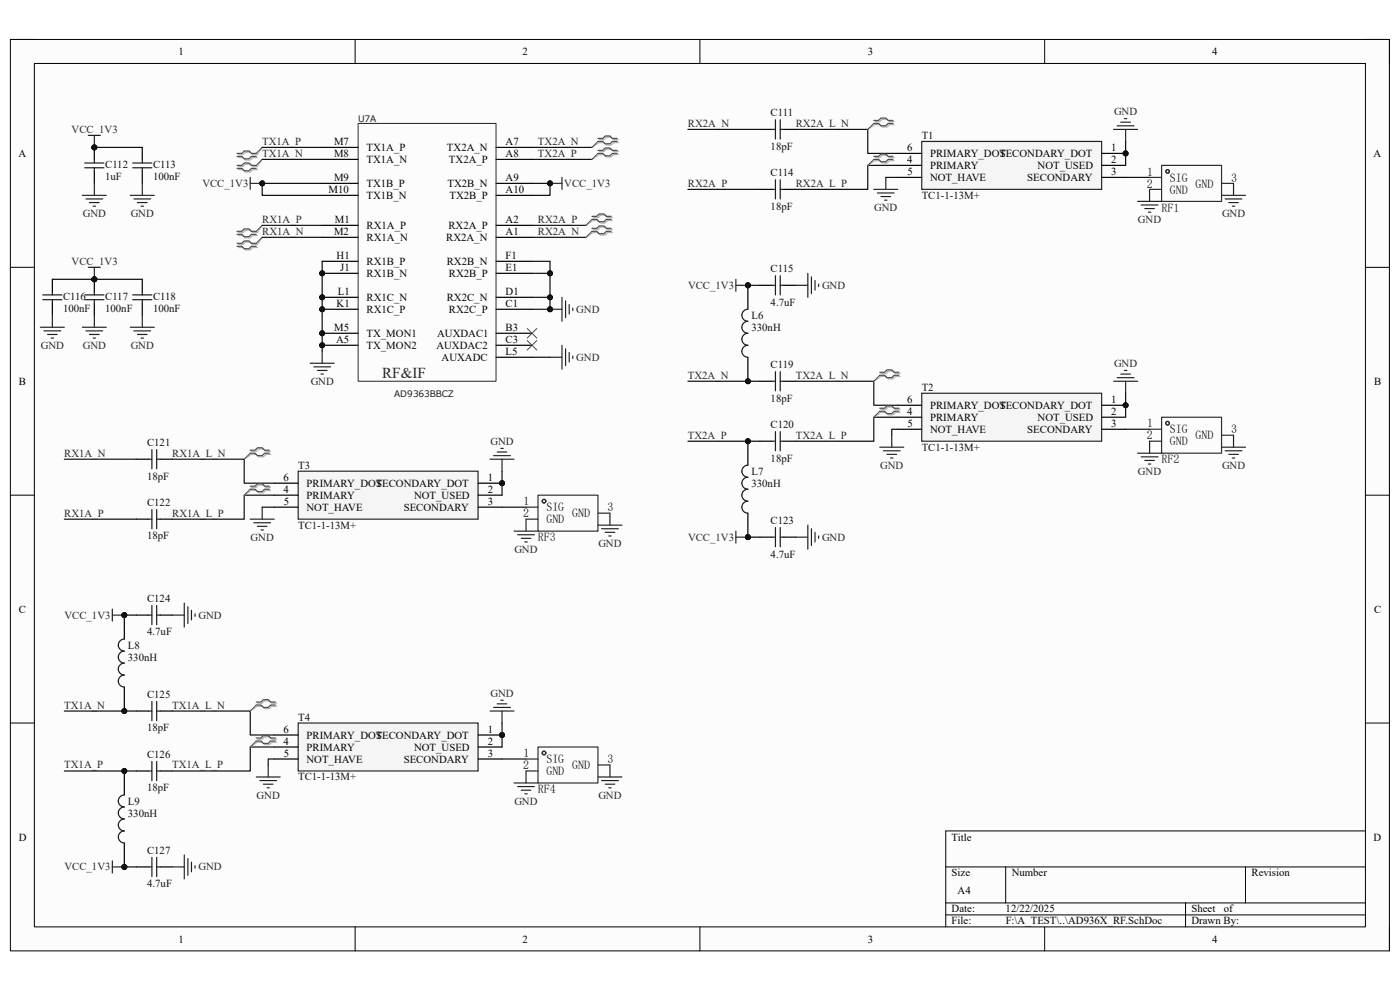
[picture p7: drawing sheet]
<svg xmlns="http://www.w3.org/2000/svg" width="297mm" height="210mm" viewBox="0 0 297 210" stroke-linecap="round" stroke-linejoin="round" font-family="sans-serif">
<path d="M2.2 8.4h292.6v193.3h-292.6z" fill-rule="evenodd" fill="#fcfcfc"/>
<path d="M2.2 8.4h292.6v193.3h-292.6z" fill="none" stroke="#000" stroke-width=".21"/>
<path d="M7.3 13.5h282.4v183.1h-282.4z" fill-rule="evenodd" fill="#fcfcfc"/>
<g fill="none" stroke="#000" stroke-width=".21">
<path d="M2.2 8.4h5.1M7.3 13.5h282.4v183.1h-282.4zM75.3 8.4v5.1M148.5 8.4v5.1M221.6 8.4v5.1M289.7 8.4h5.1v5.1M2.2 56.7h5.1M289.7 56.7h5.1M2.2 105h5.1M289.7 105.1h5.1M2.2 153.4h5.1M289.7 153.4h5.1"/>
<path d="M289.7 176.3h-89.1v20.3M75.3 196.6v5.1M148.5 196.6v5.1M200.6 183.9h89.1M200.6 191.5h89.1M200.6 194.1h89.1M213.4 183.9v7.6M221.6 196.6v5.1M251.5 191.5v5.1M264.2 183.9v7.6M294.8 196.6v5.1"/>
</g>
<circle cx="68.3" cy="70.7" r=".51" fill="#0e0e0e"/>
<circle cx="68.3" cy="70.7" r=".51" fill="none" stroke="#0e0e0e" stroke-width=".21"/>
<circle cx="68.3" cy="63.1" r=".51" fill="#0e0e0e"/>
<circle cx="68.3" cy="63.1" r=".51" fill="none" stroke="#0e0e0e" stroke-width=".21"/>
<circle cx="68.3" cy="65.6" r=".51" fill="#0e0e0e"/>
<circle cx="68.3" cy="65.6" r=".51" fill="none" stroke="#0e0e0e" stroke-width=".21"/>
<circle cx="68.3" cy="58" r=".51" fill="#0e0e0e"/>
<circle cx="68.3" cy="58" r=".51" fill="none" stroke="#0e0e0e" stroke-width=".21"/>
<circle cx="68.3" cy="73.2" r=".51" fill="#0e0e0e"/>
<circle cx="68.3" cy="73.2" r=".51" fill="none" stroke="#0e0e0e" stroke-width=".21"/>
<path d="M68.3 38.9h7.7M68.3 33.8h7.7M68.3 31.3h7.7M68.3 41.4h7.7M68.3 70.7h7.7" fill="none" stroke="#000" stroke-width=".25"/>
<circle cx="68.3" cy="70.7" r=".51" fill="#0e0e0e"/>
<circle cx="68.3" cy="70.7" r=".51" fill="none" stroke="#0e0e0e" stroke-width=".21"/>
<path d="M68.3 50.3h7.7M68.3 47.8h7.7M68.3 63.1h7.7M105.2 75.8h7.7" fill="none" stroke="#000" stroke-width=".25"/>
<circle cx="68.3" cy="63.1" r=".51" fill="#0e0e0e"/>
<circle cx="68.3" cy="63.1" r=".51" fill="none" stroke="#0e0e0e" stroke-width=".21"/>
<path d="M68.3 65.6h7.7" fill="none" stroke="#000" stroke-width=".25"/>
<circle cx="68.3" cy="65.6" r=".51" fill="#0e0e0e"/>
<circle cx="68.3" cy="65.6" r=".51" fill="none" stroke="#0e0e0e" stroke-width=".21"/>
<path d="M68.3 58h7.7" fill="none" stroke="#000" stroke-width=".25"/>
<circle cx="68.3" cy="58" r=".51" fill="#0e0e0e"/>
<circle cx="68.3" cy="58" r=".51" fill="none" stroke="#0e0e0e" stroke-width=".21"/>
<path d="M105.2 38.9h7.7M105.2 33.8h7.7M105.2 31.3h7.7M68.3 55.4h7.7M105.2 55.4h7.7M105.2 58h7.7M105.2 41.4h7.7M68.3 73.2h7.7M105.2 63.1h7.7M105.2 73.2h7.7M105.2 65.6h7.7M105.2 70.7h7.7" fill="none" stroke="#000" stroke-width=".25"/>
<circle cx="68.3" cy="73.2" r=".51" fill="#0e0e0e"/>
<circle cx="68.3" cy="73.2" r=".51" fill="none" stroke="#0e0e0e" stroke-width=".21"/>
<path d="M105.2 47.8h7.7M105.2 50.4h7.7" fill="none" stroke="#000" stroke-width=".25"/>
<path d="M76 26.2h29.2v54.7h-29.2z" fill="none" stroke="#292929" stroke-width=".21"/>
<path d="M111.8 72.2l2.1 2.1M111.8 69.7l2.1 2M113.9 72.2l-2.1 2.1M113.9 69.7l-2.1 2" fill="none" stroke="#4c4c4c" stroke-width=".21"/>
<path d="M65.8 77.1h5.1M66.6 77.8h3.5M67.3 78.6h2.1M68.1 79.3h.5M68.3 74.5v2.6M116.7 65.6h2.5M119.2 63.1v5.1M120 63.8v3.6M120.8 64.6v2M121.5 65.4v.5" fill="none" stroke="#262626" stroke-width=".25"/>
<circle cx="116.7" cy="65.6" r=".51" fill="#0e0e0e"/>
<circle cx="116.7" cy="65.6" r=".51" fill="none" stroke="#0e0e0e" stroke-width=".21"/>
<path d="M30.2 31.3v2.5M30.2 36.4v2.5" fill="none" stroke="#000" stroke-width=".25"/>
<path d="M28.2 34.6h4M28.2 35.6h4M30.2 33.8v.8M30.2 35.6v.8" fill="none" stroke="#1c1c1c" stroke-width=".25"/>
<path d="M30.2 38.9v2.5M27.6 41.4h5.1M28.4 42.2h3.6M29.2 43h2M29.9 43.7h.5" fill="none" stroke="#262626" stroke-width=".25"/>
<circle cx="20" cy="31.3" r=".51" fill="#0e0e0e"/>
<circle cx="20" cy="31.3" r=".51" fill="none" stroke="#0e0e0e" stroke-width=".21"/>
<path d="M20 31.3v2.5M20 36.4v2.5" fill="none" stroke="#000" stroke-width=".25"/>
<circle cx="20" cy="31.3" r=".51" fill="#0e0e0e"/>
<circle cx="20" cy="31.3" r=".51" fill="none" stroke="#0e0e0e" stroke-width=".21"/>
<g fill="none" stroke="#1c1c1c" stroke-width=".25">
<path d="M18 34.6h4M18 35.6h4M20 33.8v.8M20 35.6v.8M31.5 97.4h.7M32.2 95.4v4M33.2 95.4v4M33.2 97.4h.8M31.5 130.5h.7M32.2 128.4v4.1M33.2 128.4v4.1M33.2 130.5h.8"/>
<path d="M31.5 150.8h.7M32.2 148.8v4.1M33.2 148.8v4.1M33.2 150.8h.8"/>
</g>
<g fill="none" stroke="#262626" stroke-width=".25">
<path d="M20 38.9v2.5M17.5 41.4h5.1M18.2 42.2h3.6M19 43h2M19.8 43.7h.5M104 97.4h5.1M104.7 96.7h3.6M105.5 95.9h2M106.3 95.1h.5M106.5 97.4v2.6M104 150.8h5.1M104.7 150.1h3.6"/>
<path d="M105.5 149.3h2M106.3 148.5h.5M106.5 150.8v2.6"/>
</g>
<path d="M50.5 33.4h1.1l.5 .5h1l.5-.5h1M50.5 32.8h1.1l.5-.5h1l.5 .5h1M50.5 36h1.1l.5 .5h1l.5-.5h1M50.5 35.3h1.1l.5-.5h1l.5 .5h1M50.5 50h1.1l.5 .5h1l.5-.5h1M50.5 49.3h1.1l.5-.5h1l.5 .5h1M50.5 52.5h1.1l.5 .5h1l.5-.5h1M50.5 51.9h1.1l.5-.5h1l.5 .5h1" fill="none" stroke="#aeaeae" stroke-width=".25"/>
<path d="M55.6 31.3l-1 1.5M55.6 33.8l-1 1.5M55.6 47.8l-1 1.5M55.6 50.3l-1 1.6" fill="none" stroke="#aeaeae" stroke-width=".21"/>
<path d="M50.3 33.2h1l.5 .5h1l.5-.5h1.1M50.3 32.5h1l.5-.5h1l.5 .5h1.1M50.3 35.7h1l.5 .5h1l.5-.5h1.1M50.3 35.1h1l.5-.5h1l.5 .5h1.1M50.3 49.7h1l.5 .5h1l.5-.5h1.1M50.3 49.1h1l.5-.5h1l.5 .5h1.1M50.3 52.3h1l.5 .5h1l.5-.5h1.1M50.3 51.6h1l.5-.5h1l.5 .5h1.1" fill="none" stroke="#4c4c4c" stroke-width=".25"/>
<path d="M55.6 31.3l-1.2 1.2M55.6 33.8l-1.2 1.3M55.6 47.8l-1.2 1.3M55.6 50.3l-1.2 1.3" fill="none" stroke="#4c4c4c" stroke-width=".21"/>
<path d="M28.9 97.4h2.6M34 97.4h2.5M28.9 130.5h2.6M34 130.5h2.5M28.9 150.8h2.6M34 150.8h2.5" fill="none" stroke="#000" stroke-width=".25"/>
<circle cx="26.4" cy="150.8" r=".51" fill="#0e0e0e"/>
<circle cx="26.4" cy="150.8" r=".51" fill="none" stroke="#0e0e0e" stroke-width=".21"/>
<circle cx="26.4" cy="130.5" r=".51" fill="#0e0e0e"/>
<circle cx="26.4" cy="130.5" r=".51" fill="none" stroke="#0e0e0e" stroke-width=".21"/>
<path d="M26.4 145.7v5.1" fill="none" stroke="#000" stroke-width=".25"/>
<circle cx="26.4" cy="150.8" r=".51" fill="#0e0e0e"/>
<circle cx="26.4" cy="150.8" r=".51" fill="none" stroke="#0e0e0e" stroke-width=".21"/>
<path d="M26.4 130.5v5.1" fill="none" stroke="#000" stroke-width=".25"/>
<circle cx="26.4" cy="130.5" r=".51" fill="#0e0e0e"/>
<circle cx="26.4" cy="130.5" r=".51" fill="none" stroke="#0e0e0e" stroke-width=".21"/>
<path d="M26.4 135.6a1.27 1.27 0 0 0-1.3 1.2 1.27 1.27 0 0 0 1.3 1.3 1.27 1.27 0 0 0-1.3 1.3 1.27 1.27 0 0 0 1.3 1.3 1.27 1.27 0 0 0-1.3 1.2 1.27 1.27 0 0 0 1.3 1.3 1.27 1.27 0 0 0-1.3 1.3 1.27 1.27 0 0 0 1.3 1.2" fill="none" stroke="#1c1c1c" stroke-width=".25"/>
<path d="M36.5 130.5h2.6M39.1 127.9v5.1M39.9 128.7v3.6M40.6 129.5v2M41.4 130.2v.5" fill="none" stroke="#262626" stroke-width=".25"/>
<circle cx="20" cy="59.3" r=".51" fill="#0e0e0e"/>
<circle cx="20" cy="59.3" r=".51" fill="none" stroke="#0e0e0e" stroke-width=".21"/>
<path d="M20 59.3v2.5M20 64.3v2.6" fill="none" stroke="#000" stroke-width=".25"/>
<circle cx="20" cy="59.3" r=".51" fill="#0e0e0e"/>
<circle cx="20" cy="59.3" r=".51" fill="none" stroke="#0e0e0e" stroke-width=".21"/>
<path d="M18 62.6h4M18 63.6h4M20 61.8v.8M20 63.6v.7M28.2 62.6h4M28.2 63.6h4M30.2 61.8v.8M30.2 63.6v.7" fill="none" stroke="#1c1c1c" stroke-width=".25"/>
<g fill="none" stroke="#262626" stroke-width=".25">
<path d="M17.5 69.4h5.1M18.2 70.2h3.6M19 71h2M19.8 71.7h.5M20 66.9v2.5M27.6 69.4h5.1M28.4 70.2h3.6M29.2 71h2M29.9 71.7h.5M30.2 66.9v2.5M116.7 75.8h2.5M119.2 73.2v5.1"/>
<path d="M120 74v3.6M120.8 74.8v2M121.5 75.5v.5"/>
</g>
<path d="M30.2 59.3v2.5M30.2 64.3v2.6" fill="none" stroke="#000" stroke-width=".25"/>
<circle cx="106.5" cy="102.5" r=".51" fill="#0e0e0e"/>
<circle cx="106.5" cy="102.5" r=".51" fill="none" stroke="#0e0e0e" stroke-width=".21"/>
<path d="M63.3 100h38.1v10.1h-38.1z" fill-rule="evenodd" fill="#f5f5f5"/>
<path d="M63.3 100h38.1v10.1h-38.1z" fill="none" stroke="#262626" stroke-width=".25"/>
<path d="M101.4 102.5h5.1" fill="none" stroke="#000" stroke-width=".25"/>
<circle cx="106.5" cy="102.5" r=".51" fill="#0e0e0e"/>
<circle cx="106.5" cy="102.5" r=".51" fill="none" stroke="#0e0e0e" stroke-width=".21"/>
<path d="M58.2 105h5.1M58.2 107.6h5.1M58.2 102.5h5.1M101.4 105h5.1M101.4 107.6h5.1" fill="none" stroke="#000" stroke-width=".25"/>
<circle cx="106.5" cy="155.9" r=".51" fill="#0e0e0e"/>
<circle cx="106.5" cy="155.9" r=".51" fill="none" stroke="#0e0e0e" stroke-width=".21"/>
<path d="M63.3 153.4h38.1v10.2h-38.1z" fill-rule="evenodd" fill="#f5f5f5"/>
<path d="M63.3 153.4h38.1v10.2h-38.1z" fill="none" stroke="#262626" stroke-width=".25"/>
<path d="M101.4 155.9h5.1" fill="none" stroke="#000" stroke-width=".25"/>
<circle cx="106.5" cy="155.9" r=".51" fill="#0e0e0e"/>
<circle cx="106.5" cy="155.9" r=".51" fill="none" stroke="#0e0e0e" stroke-width=".21"/>
<path d="M11.1 59.3v2.5M11.1 64.3v2.6M28.9 110.1h2.6M34 110.1h2.5M58.2 158.5h5.1M58.2 155.9h5.1M101.4 158.5h5.1M28.9 163.6h2.6M34 163.6h2.5M58.2 161h5.1M101.4 161h5.1" fill="none" stroke="#000" stroke-width=".25"/>
<path d="M9.1 62.6h4M9.1 63.6h4M11.1 61.8v.8M11.1 63.6v.7M31.5 110.1h.7M32.2 108.1v4.1M33.2 108.1v4.1M33.2 110.1h.8M31.5 163.6h.7M32.2 161.5v4.1M33.2 161.5v4.1M33.2 163.6h.8" fill="none" stroke="#1c1c1c" stroke-width=".25"/>
<path d="M8.6 69.4h5M9.3 70.2h3.6M10.1 71h2M10.9 71.7h.5M11.1 66.9v2.5" fill="none" stroke="#262626" stroke-width=".25"/>
<circle cx="26.4" cy="183.9" r=".51" fill="#0e0e0e"/>
<circle cx="26.4" cy="183.9" r=".51" fill="none" stroke="#0e0e0e" stroke-width=".21"/>
<circle cx="26.4" cy="163.6" r=".51" fill="#0e0e0e"/>
<circle cx="26.4" cy="163.6" r=".51" fill="none" stroke="#0e0e0e" stroke-width=".21"/>
<path d="M26.4 178.8v5.1" fill="none" stroke="#000" stroke-width=".25"/>
<circle cx="26.4" cy="183.9" r=".51" fill="#0e0e0e"/>
<circle cx="26.4" cy="183.9" r=".51" fill="none" stroke="#0e0e0e" stroke-width=".21"/>
<path d="M26.4 163.6v5" fill="none" stroke="#000" stroke-width=".25"/>
<circle cx="26.4" cy="163.6" r=".51" fill="#0e0e0e"/>
<circle cx="26.4" cy="163.6" r=".51" fill="none" stroke="#0e0e0e" stroke-width=".21"/>
<path d="M26.4 168.6a1.27 1.27 0 0 0-1.3 1.3 1.27 1.27 0 0 0 1.3 1.3 1.27 1.27 0 0 0-1.3 1.3 1.27 1.27 0 0 0 1.3 1.2 1.27 1.27 0 0 0-1.3 1.3 1.27 1.27 0 0 0 1.3 1.3 1.28 1.28 0 0 0-1.3 1.3 1.28 1.28 0 0 0 1.3 1.2M31.5 183.9h.7M32.2 181.9v4M33.2 181.9v4M33.2 183.9h.8" fill="none" stroke="#1c1c1c" stroke-width=".25"/>
<path d="M28.9 183.9h2.6M34 183.9h2.6" fill="none" stroke="#000" stroke-width=".25"/>
<g fill="none" stroke="#262626" stroke-width=".25">
<path d="M53.1 110.1h5.1M53.8 110.9h3.6M54.6 111.7h2M55.4 112.4h.5M55.6 107.6v2.5M54.4 164.8h5M55.1 165.6h3.6M55.9 166.4h2M56.6 167.1h.6M56.9 162.3v2.5M36.6 183.9h2.5M39.1 181.4v5.1"/>
<path d="M39.9 182.1v3.6M40.6 182.9v2M41.4 183.7v.5"/>
</g>
<path d="M55.6 31.3h12.7M55.6 33.8h12.7M55.6 47.8h12.7M55.6 50.3h12.7M68.3 55.4v19.1" fill="none" stroke="#0e0e0e" stroke-width=".25"/>
<circle cx="68.3" cy="58" r=".51" fill="#0e0e0e"/>
<circle cx="68.3" cy="58" r=".51" fill="none" stroke="#0e0e0e" stroke-width=".21"/>
<circle cx="68.3" cy="63.1" r=".51" fill="#0e0e0e"/>
<circle cx="68.3" cy="63.1" r=".51" fill="none" stroke="#0e0e0e" stroke-width=".21"/>
<circle cx="68.3" cy="65.6" r=".51" fill="#0e0e0e"/>
<circle cx="68.3" cy="65.6" r=".51" fill="none" stroke="#0e0e0e" stroke-width=".21"/>
<circle cx="68.3" cy="70.7" r=".51" fill="#0e0e0e"/>
<circle cx="68.3" cy="70.7" r=".51" fill="none" stroke="#0e0e0e" stroke-width=".21"/>
<circle cx="68.3" cy="73.2" r=".51" fill="#0e0e0e"/>
<circle cx="68.3" cy="73.2" r=".51" fill="none" stroke="#0e0e0e" stroke-width=".21"/>
<path d="M55.6 38.9v2.5h12.7" fill="none" stroke="#0e0e0e" stroke-width=".25"/>
<circle cx="55.6" cy="38.9" r=".51" fill="#0e0e0e"/>
<circle cx="55.6" cy="38.9" r=".51" fill="none" stroke="#0e0e0e" stroke-width=".21"/>
<path d="M55.6 38.9h12.7" fill="none" stroke="#0e0e0e" stroke-width=".25"/>
<circle cx="55.6" cy="38.9" r=".51" fill="#0e0e0e"/>
<circle cx="55.6" cy="38.9" r=".51" fill="none" stroke="#0e0e0e" stroke-width=".21"/>
<path d="M106.5 100v5M106.5 107.6h5.1" fill="none" stroke="#0e0e0e" stroke-width=".25"/>
<circle cx="106.5" cy="102.5" r=".51" fill="#0e0e0e"/>
<circle cx="106.5" cy="102.5" r=".51" fill="none" stroke="#0e0e0e" stroke-width=".21"/>
<path d="M13.7 97.4h15.2M36.5 97.4h15.3v5.1h6.4M106.5 153.4v5.1" fill="none" stroke="#0e0e0e" stroke-width=".25"/>
<circle cx="106.5" cy="155.9" r=".51" fill="#0e0e0e"/>
<circle cx="106.5" cy="155.9" r=".51" fill="none" stroke="#0e0e0e" stroke-width=".21"/>
<path d="M13.7 150.8h15.2M36.5 150.8h16.6v5.1h5.1" fill="none" stroke="#0e0e0e" stroke-width=".25"/>
<circle cx="26.4" cy="150.8" r=".51" fill="#0e0e0e"/>
<circle cx="26.4" cy="150.8" r=".51" fill="none" stroke="#0e0e0e" stroke-width=".21"/>
<path d="M26.4 130.5h2.5" fill="none" stroke="#0e0e0e" stroke-width=".25"/>
<circle cx="26.4" cy="130.5" r=".51" fill="#0e0e0e"/>
<circle cx="26.4" cy="130.5" r=".51" fill="none" stroke="#0e0e0e" stroke-width=".21"/>
<path d="M20 59.3h10.2" fill="none" stroke="#0e0e0e" stroke-width=".25"/>
<circle cx="20" cy="59.3" r=".51" fill="#0e0e0e"/>
<circle cx="20" cy="59.3" r=".51" fill="none" stroke="#0e0e0e" stroke-width=".21"/>
<path d="M20 31.3h10.2" fill="none" stroke="#0e0e0e" stroke-width=".25"/>
<circle cx="20" cy="31.3" r=".51" fill="#0e0e0e"/>
<circle cx="20" cy="31.3" r=".51" fill="none" stroke="#0e0e0e" stroke-width=".21"/>
<path d="M112.9 38.9h3.8" fill="none" stroke="#0e0e0e" stroke-width=".25"/>
<circle cx="116.7" cy="38.9" r=".51" fill="#0e0e0e"/>
<circle cx="116.7" cy="38.9" r=".51" fill="none" stroke="#0e0e0e" stroke-width=".21"/>
<path d="M112.9 65.6h3.8" fill="none" stroke="#0e0e0e" stroke-width=".25"/>
<circle cx="116.7" cy="65.6" r=".51" fill="#0e0e0e"/>
<circle cx="116.7" cy="65.6" r=".51" fill="none" stroke="#0e0e0e" stroke-width=".21"/>
<path d="M112.9 55.4h3.8M112.9 58h3.8M112.9 75.8h3.8" fill="none" stroke="#0e0e0e" stroke-width=".25"/>
<circle cx="116.7" cy="58" r=".51" fill="#0e0e0e"/>
<circle cx="116.7" cy="58" r=".51" fill="none" stroke="#0e0e0e" stroke-width=".21"/>
<path d="M112.9 63.1h3.8" fill="none" stroke="#0e0e0e" stroke-width=".25"/>
<circle cx="116.7" cy="63.1" r=".51" fill="#0e0e0e"/>
<circle cx="116.7" cy="63.1" r=".51" fill="none" stroke="#0e0e0e" stroke-width=".21"/>
<path d="M116.7 58v7.6" fill="none" stroke="#0e0e0e" stroke-width=".25"/>
<circle cx="116.7" cy="65.6" r=".51" fill="#0e0e0e"/>
<circle cx="116.7" cy="65.6" r=".51" fill="none" stroke="#0e0e0e" stroke-width=".21"/>
<circle cx="116.7" cy="63.1" r=".51" fill="#0e0e0e"/>
<circle cx="116.7" cy="63.1" r=".51" fill="none" stroke="#0e0e0e" stroke-width=".21"/>
<circle cx="116.7" cy="58" r=".51" fill="#0e0e0e"/>
<circle cx="116.7" cy="58" r=".51" fill="none" stroke="#0e0e0e" stroke-width=".21"/>
<path d="M11.1 59.3h8.9M106.5 161h5.1" fill="none" stroke="#0e0e0e" stroke-width=".25"/>
<circle cx="20" cy="59.3" r=".51" fill="#0e0e0e"/>
<circle cx="20" cy="59.3" r=".51" fill="none" stroke="#0e0e0e" stroke-width=".21"/>
<path d="M13.7 110.1h15.2M58.2 105h-6.4v5.1h-15.3M58.2 158.5h-5.1v5.1h-16.6M13.7 163.6h15.2" fill="none" stroke="#0e0e0e" stroke-width=".25"/>
<circle cx="26.4" cy="163.6" r=".51" fill="#0e0e0e"/>
<circle cx="26.4" cy="163.6" r=".51" fill="none" stroke="#0e0e0e" stroke-width=".21"/>
<path d="M26.4 183.9h2.5" fill="none" stroke="#0e0e0e" stroke-width=".25"/>
<circle cx="26.4" cy="183.9" r=".51" fill="#0e0e0e"/>
<circle cx="26.4" cy="183.9" r=".51" fill="none" stroke="#0e0e0e" stroke-width=".21"/>
<path d="M55.6 107.6h2.6M58.2 161h-1.3v1.3" fill="none" stroke="#0e0e0e" stroke-width=".25"/>
<path d="M53.3 95.8h1.1l.5-.6h1l.5 .6h1M53.3 96.4h1.1l.5 .5h1l.5-.5h1M53.3 103.4h1.1l.5-.5h1l.5 .5h1M53.3 104h1.1l.5 .5h1l.5-.5h1M54.6 149.2h1l.5-.5h1.1l.5 .5h1M54.6 149.8h1l.5 .5h1.1l.5-.5h1M54.6 156.8h1l.5-.5h1.1l.5 .5h1M54.6 157.5h1l.5 .5h1.1l.5-.5h1" fill="none" stroke="#aeaeae" stroke-width=".25"/>
<path d="M53.3 96.4l-1.5 1M53.3 104l-1.5 1M54.6 149.8l-1.5 1M54.6 157.5l-1.5 1" fill="none" stroke="#aeaeae" stroke-width=".21"/>
<path d="M53.1 95.5h1l.5-.5h1l.5 .5h1.1M53.1 96.1h1l.5 .6h1l.5-.6h1.1M53.1 103.1h1l.5-.5h1l.5 .5h1.1M53.1 103.8h1l.5 .5h1l.5-.5h1.1M54.4 148.9h1l.5-.5h1l.5 .5h1M54.4 149.6h1l.5 .5h1l.5-.5h1M54.4 156.6h1l.5-.5h1l.5 .5h1M54.4 157.2h1l.5 .5h1l.5-.5h1" fill="none" stroke="#4c4c4c" stroke-width=".25"/>
<path d="M53.1 96.1l-1.3 1.3M53.1 103.8l-1.3 1.2M54.4 149.6l-1.3 1.2M54.4 157.2l-1.3 1.3" fill="none" stroke="#4c4c4c" stroke-width=".21"/>
<path d="M236.3 27.5h5M237 26.7h3.6M237.8 25.9h2M238.5 25.2h.6M238.8 27.5v2.5M237.8 79.4h2M238.5 78.6h.6M236.3 80.9h5M237 80.1h3.6M238.8 80.9v2.5" fill="none" stroke="#262626" stroke-width=".25"/>
<path d="M161.2 27.5h2.5M166.3 27.5h2.5M161.2 60.5h2.5M166.3 60.5h2.5M161.2 80.9h2.5M166.3 80.9h2.5" fill="none" stroke="#000" stroke-width=".25"/>
<path d="M163.7 27.5h.8M164.5 25.4v4.1M165.5 25.4v4.1M165.5 27.5h.8M164.5 58.5v4.1M165.5 58.5v4.1M163.7 60.5h.8M164.5 78.8v4.1M165.5 78.8v4.1M165.5 60.5h.8M163.7 80.9h.8M165.5 80.9h.8" fill="none" stroke="#1c1c1c" stroke-width=".25"/>
<circle cx="158.7" cy="80.9" r=".51" fill="#0e0e0e"/>
<circle cx="158.7" cy="80.9" r=".51" fill="none" stroke="#0e0e0e" stroke-width=".21"/>
<circle cx="158.7" cy="60.5" r=".51" fill="#0e0e0e"/>
<circle cx="158.7" cy="60.5" r=".51" fill="none" stroke="#0e0e0e" stroke-width=".21"/>
<path d="M158.7 75.8v5.1" fill="none" stroke="#000" stroke-width=".25"/>
<circle cx="158.7" cy="80.9" r=".51" fill="#0e0e0e"/>
<circle cx="158.7" cy="80.9" r=".51" fill="none" stroke="#0e0e0e" stroke-width=".21"/>
<path d="M158.7 60.5v5.1" fill="none" stroke="#000" stroke-width=".25"/>
<circle cx="158.7" cy="60.5" r=".51" fill="#0e0e0e"/>
<circle cx="158.7" cy="60.5" r=".51" fill="none" stroke="#0e0e0e" stroke-width=".21"/>
<path d="M158.7 65.6a1.27 1.27 0 0 0-1.3 1.3 1.27 1.27 0 0 0 1.3 1.3 1.27 1.27 0 0 0-1.3 1.2 1.27 1.27 0 0 0 1.3 1.3 1.27 1.27 0 0 0-1.3 1.3 1.27 1.27 0 0 0 1.3 1.2 1.27 1.27 0 0 0-1.3 1.3 1.27 1.27 0 0 0 1.3 1.3" fill="none" stroke="#1c1c1c" stroke-width=".25"/>
<path d="M171.4 58v5.1M172.1 58.7v3.6M172.9 59.5v2M168.8 60.5h2.6M173.7 60.3v.5" fill="none" stroke="#262626" stroke-width=".25"/>
<circle cx="238.8" cy="32.5" r=".51" fill="#0e0e0e"/>
<circle cx="238.8" cy="32.5" r=".51" fill="none" stroke="#0e0e0e" stroke-width=".21"/>
<path d="M195.5 30h38.2v10.2h-38.2z" fill-rule="evenodd" fill="#f5f5f5"/>
<path d="M195.5 30h38.2v10.2h-38.2z" fill="none" stroke="#262626" stroke-width=".25"/>
<path d="M233.7 32.5h5.1" fill="none" stroke="#000" stroke-width=".25"/>
<circle cx="238.8" cy="32.5" r=".51" fill="#0e0e0e"/>
<circle cx="238.8" cy="32.5" r=".51" fill="none" stroke="#0e0e0e" stroke-width=".21"/>
<path d="M190.5 35.1h5M190.5 37.6h5M190.5 32.5h5M233.7 35.1h5.1M233.7 37.6h5.1" fill="none" stroke="#000" stroke-width=".25"/>
<circle cx="238.8" cy="86" r=".51" fill="#0e0e0e"/>
<circle cx="238.8" cy="86" r=".51" fill="none" stroke="#0e0e0e" stroke-width=".21"/>
<path d="M195.5 83.4h38.2v10.2h-38.2z" fill-rule="evenodd" fill="#f5f5f5"/>
<path d="M195.5 83.4h38.2v10.2h-38.2z" fill="none" stroke="#262626" stroke-width=".25"/>
<path d="M233.7 86h5.1" fill="none" stroke="#000" stroke-width=".25"/>
<circle cx="238.8" cy="86" r=".51" fill="#0e0e0e"/>
<circle cx="238.8" cy="86" r=".51" fill="none" stroke="#0e0e0e" stroke-width=".21"/>
<path d="M161.2 40.2h2.5M166.3 40.2h2.5M161.2 93.6h2.5M166.3 93.6h2.5M190.5 88.5h5M190.5 91.1h5M190.5 86h5M233.7 88.5h5.1M233.7 91.1h5.1" fill="none" stroke="#000" stroke-width=".25"/>
<path d="M164.5 38.1v4.1M165.5 38.1v4.1M163.7 40.2h.8M165.5 40.2h.8M163.7 93.6h.8M164.5 91.6v4M165.5 91.6v4M165.5 93.6h.8" fill="none" stroke="#1c1c1c" stroke-width=".25"/>
<circle cx="158.7" cy="114" r=".51" fill="#0e0e0e"/>
<circle cx="158.7" cy="114" r=".51" fill="none" stroke="#0e0e0e" stroke-width=".21"/>
<circle cx="158.7" cy="93.6" r=".51" fill="#0e0e0e"/>
<circle cx="158.7" cy="93.6" r=".51" fill="none" stroke="#0e0e0e" stroke-width=".21"/>
<path d="M158.7 108.9v5.1" fill="none" stroke="#000" stroke-width=".25"/>
<circle cx="158.7" cy="114" r=".51" fill="#0e0e0e"/>
<circle cx="158.7" cy="114" r=".51" fill="none" stroke="#0e0e0e" stroke-width=".21"/>
<path d="M158.7 93.6v5.1" fill="none" stroke="#000" stroke-width=".25"/>
<circle cx="158.7" cy="93.6" r=".51" fill="#0e0e0e"/>
<circle cx="158.7" cy="93.6" r=".51" fill="none" stroke="#0e0e0e" stroke-width=".21"/>
<path d="M158.7 98.7a1.27 1.27 0 0 0-1.3 1.3 1.27 1.27 0 0 0 1.3 1.2 1.27 1.27 0 0 0-1.3 1.3 1.27 1.27 0 0 0 1.3 1.3 1.27 1.27 0 0 0-1.3 1.2 1.27 1.27 0 0 0 1.3 1.3 1.27 1.27 0 0 0-1.3 1.3 1.27 1.27 0 0 0 1.3 1.3M163.7 114h.8M164.5 111.9v4.1M165.5 111.9v4.1M165.5 114h.8" fill="none" stroke="#1c1c1c" stroke-width=".25"/>
<path d="M161.2 114h2.5M166.3 114h2.5" fill="none" stroke="#000" stroke-width=".25"/>
<g fill="none" stroke="#262626" stroke-width=".25">
<path d="M187.9 37.6v2.6M185.4 40.2h5.1M186.1 40.9h3.6M186.9 41.7h2M187.7 42.5h.5M186.6 94.9h5.1M187.4 95.6h3.6M188.2 96.4h2M188.9 97.2h.5M189.2 92.3v2.6M168.8 114h2.6M171.4 111.4v5.1"/>
<path d="M172.1 112.2v3.5M172.9 112.9v2.1M173.7 113.7v.5"/>
</g>
<path d="M238.8 30v5.1M238.8 37.6h5.1" fill="none" stroke="#0e0e0e" stroke-width=".25"/>
<circle cx="238.8" cy="32.5" r=".51" fill="#0e0e0e"/>
<circle cx="238.8" cy="32.5" r=".51" fill="none" stroke="#0e0e0e" stroke-width=".21"/>
<path d="M145.9 27.5h15.3M168.8 27.5h15.3v5h6.4M238.8 83.4v5.1" fill="none" stroke="#0e0e0e" stroke-width=".25"/>
<circle cx="238.8" cy="86" r=".51" fill="#0e0e0e"/>
<circle cx="238.8" cy="86" r=".51" fill="none" stroke="#0e0e0e" stroke-width=".21"/>
<path d="M145.9 80.9h15.3M168.8 80.9h16.6v5.1h5.1" fill="none" stroke="#0e0e0e" stroke-width=".25"/>
<circle cx="158.7" cy="80.9" r=".51" fill="#0e0e0e"/>
<circle cx="158.7" cy="80.9" r=".51" fill="none" stroke="#0e0e0e" stroke-width=".21"/>
<path d="M158.7 60.5h2.5" fill="none" stroke="#0e0e0e" stroke-width=".25"/>
<circle cx="158.7" cy="60.5" r=".51" fill="#0e0e0e"/>
<circle cx="158.7" cy="60.5" r=".51" fill="none" stroke="#0e0e0e" stroke-width=".21"/>
<path d="M190.5 35.1h-6.4v5.1h-15.3M145.9 40.2h15.3M145.9 93.6h15.3M190.5 88.5h-5.1v5.1h-16.6M238.8 91.1h5.1" fill="none" stroke="#0e0e0e" stroke-width=".25"/>
<circle cx="158.7" cy="93.6" r=".51" fill="#0e0e0e"/>
<circle cx="158.7" cy="93.6" r=".51" fill="none" stroke="#0e0e0e" stroke-width=".21"/>
<path d="M158.7 114h2.5" fill="none" stroke="#0e0e0e" stroke-width=".25"/>
<circle cx="158.7" cy="114" r=".51" fill="#0e0e0e"/>
<circle cx="158.7" cy="114" r=".51" fill="none" stroke="#0e0e0e" stroke-width=".21"/>
<path d="M116.7 38.9v2.5h-3.8M187.9 37.6h2.6M190.5 91.1h-1.3v1.2" fill="none" stroke="#0e0e0e" stroke-width=".25"/>
<path d="M185.6 25.8h1l.6-.5h1l.5 .5h1M185.6 26.4h1l.6 .5h1l.5-.5h1M185.6 33.4h1l.6-.5h1l.5 .5h1M185.6 34.1h1l.6 .5h1l.5-.5h1M186.9 79.2h1l.5-.5h1l.5 .5h1.1M186.9 79.9h1l.5 .5h1l.5-.5h1.1M186.9 86.9h1l.5-.6h1l.5 .6h1.1M186.9 87.5h1l.5 .5h1l.5-.5h1.1" fill="none" stroke="#aeaeae" stroke-width=".25"/>
<path d="M185.6 26.4l-1.5 1.1M185.6 34.1l-1.5 1M186.9 79.9l-1.5 1M186.9 87.5l-1.5 1" fill="none" stroke="#aeaeae" stroke-width=".21"/>
<path d="M185.4 25.5h1l.5-.5h1l.5 .5h1M185.4 26.2h1l.5 .5h1l.5-.5h1M185.4 33.2h1l.5-.5h1l.5 .5h1M185.4 33.8h1l.5 .5h1l.5-.5h1M186.6 79h1.1l.5-.5h1l.5 .5h1M186.6 79.6h1.1l.5 .5h1l.5-.5h1M186.6 86.6h1.1l.5-.5h1l.5 .5h1M186.6 87.2h1.1l.5 .5h1l.5-.5h1" fill="none" stroke="#4c4c4c" stroke-width=".25"/>
<path d="M185.4 26.2l-1.3 1.3M185.4 33.8l-1.3 1.3M186.6 79.6l-1.2 1.3M186.6 87.2l-1.2 1.3" fill="none" stroke="#4c4c4c" stroke-width=".21"/>
<circle cx="116.7" cy="38.9" r=".51" fill="#0e0e0e"/>
<circle cx="116.7" cy="38.9" r=".51" fill="none" stroke="#0e0e0e" stroke-width=".21"/>
<path d="M112.9 33.8h12.7M112.9 31.3h12.7M116.7 55.4v2.6" fill="none" stroke="#0e0e0e" stroke-width=".25"/>
<path d="M127.1 29.6h1l.5-.5h1.1l.5 .5h1M127.1 30.3h1l.5 .5h1.1l.5-.5h1M127.1 32.2h1l.5-.6h1.1l.5 .6h1M127.1 32.8h1l.5 .5h1.1l.5-.5h1" fill="none" stroke="#aeaeae" stroke-width=".25"/>
<path d="M127.1 30.3l-1.5 1M127.1 32.8l-1.5 1" fill="none" stroke="#aeaeae" stroke-width=".21"/>
<path d="M126.9 29.4h1l.5-.5h1l.5 .5h1M126.9 30h1l.5 .5h1l.5-.5h1M126.9 31.9h1l.5-.5h1l.5 .5h1M126.9 32.5h1l.5 .6h1l.5-.6h1" fill="none" stroke="#4c4c4c" stroke-width=".25"/>
<path d="M126.9 30l-1.3 1.3M126.9 32.5l-1.3 1.3" fill="none" stroke="#4c4c4c" stroke-width=".21"/>
<circle cx="116.7" cy="58" r=".51" fill="#0e0e0e"/>
<circle cx="116.7" cy="58" r=".51" fill="none" stroke="#0e0e0e" stroke-width=".21"/>
<path d="M112.9 47.8h11.4M112.9 50.4h11.4" fill="none" stroke="#0e0e0e" stroke-width=".25"/>
<path d="M125.8 46.2h1.1l.5-.6h1l.5 .6h1M125.8 46.8h1.1l.5 .5h1l.5-.5h1M125.8 48.7h1.1l.5-.5h1l.5 .5h1M125.8 49.3h1.1l.5 .5h1l.5-.5h1" fill="none" stroke="#aeaeae" stroke-width=".25"/>
<path d="M125.8 46.8l-1.5 1M125.8 49.3l-1.5 1.1" fill="none" stroke="#aeaeae" stroke-width=".21"/>
<path d="M125.6 45.9h1l.5-.5h1l.5 .5h1.1M125.6 46.5h1l.5 .5h1l.5-.5h1.1M125.6 48.4h1l.5-.5h1l.5 .5h1.1M125.6 49.1h1l.5 .5h1l.5-.5h1.1" fill="none" stroke="#4c4c4c" stroke-width=".25"/>
<path d="M125.6 46.5l-1.3 1.3M125.6 49.1l-1.3 1.3" fill="none" stroke="#4c4c4c" stroke-width=".21"/>
<g fill="none" stroke="#303030" stroke-width=".25">
<path d="M246.4 35.1h12.8v7.6h-12.8zM246.4 88.5h12.8v7.6h-12.8zM114.1 105h12.8v7.7h-12.8zM114.1 158.5h12.8v7.6h-12.8z"/>
<circle cx="247.7" cy="36.4" r=".38"/>
<circle cx="247.7" cy="89.8" r=".38"/>
<circle cx="115.4" cy="106.3" r=".38"/>
<circle cx="115.4" cy="159.7" r=".38"/>
</g>
<path d="M243.9 37.6h2.5M259.2 38.9h2.5M243.9 40.2h2.5M243.9 91.1h2.5M243.9 93.6h2.5M259.2 92.3h2.5M111.6 107.6h2.5M111.6 110.1h2.5M126.9 108.9h2.5M111.6 161h2.5M111.6 163.6h2.5M126.9 162.3h2.5" fill="none" stroke="#292929" stroke-width=".25"/>
<g fill="none" stroke="#262626" stroke-width=".25">
<path d="M261.7 38.9v2.5M18.7 56.7h2.6M20 56.7v2.6M241.3 42.7h5.1M242.1 43.5h3.6M242.9 44.2h2M243.6 45h.5M243.9 40.2v2.5M259.2 41.4h5M259.9 42.2h3.6M260.7 43h2M261.4 43.7h.5"/>
<path d="M241.3 96.1h5.1M242.1 96.9h3.6M242.9 97.7h2M243.6 98.4h.5M243.9 93.6v2.5M259.2 94.9h5M259.9 95.6h3.6M260.7 96.4h2M261.4 97.2h.5M261.7 92.3v2.6M109.1 112.7h5M109.8 113.4h3.6"/>
<path d="M110.6 114.2h2M111.3 115h.5M111.6 110.1v2.6M126.9 111.4h5M127.6 112.2h3.6M128.4 112.9h2M129.1 113.7h.6M129.4 108.9v2.5M109.1 166.1h5M109.8 166.9h3.6M110.6 167.6h2M111.3 168.4h.5"/>
<path d="M111.6 163.6v2.5M126.9 164.8h5M127.6 165.6h3.6M128.4 166.4h2M129.1 167.1h.6M129.4 162.3v2.5"/>
</g>
<circle cx="20" cy="59.3" r=".51" fill="#0e0e0e"/>
<circle cx="20" cy="59.3" r=".51" fill="none" stroke="#0e0e0e" stroke-width=".21"/>
<path d="M18.7 28.7h2.6M20 28.7v2.6" fill="none" stroke="#262626" stroke-width=".25"/>
<circle cx="20" cy="31.3" r=".51" fill="#0e0e0e"/>
<circle cx="20" cy="31.3" r=".51" fill="none" stroke="#0e0e0e" stroke-width=".21"/>
<path d="M23.8 129.2v2.6M23.8 130.5h2.6" fill="none" stroke="#262626" stroke-width=".25"/>
<circle cx="26.4" cy="130.5" r=".51" fill="#0e0e0e"/>
<circle cx="26.4" cy="130.5" r=".51" fill="none" stroke="#0e0e0e" stroke-width=".21"/>
<path d="M23.8 182.6v2.6M23.8 183.9h2.6" fill="none" stroke="#262626" stroke-width=".25"/>
<circle cx="26.4" cy="183.9" r=".51" fill="#0e0e0e"/>
<circle cx="26.4" cy="183.9" r=".51" fill="none" stroke="#0e0e0e" stroke-width=".21"/>
<path d="M156.1 112.7v2.5M156.1 114h2.6" fill="none" stroke="#262626" stroke-width=".25"/>
<circle cx="158.7" cy="114" r=".51" fill="#0e0e0e"/>
<circle cx="158.7" cy="114" r=".51" fill="none" stroke="#0e0e0e" stroke-width=".21"/>
<path d="M156.1 59.3v2.5M156.1 60.5h2.6" fill="none" stroke="#262626" stroke-width=".25"/>
<circle cx="158.7" cy="60.5" r=".51" fill="#0e0e0e"/>
<circle cx="158.7" cy="60.5" r=".51" fill="none" stroke="#0e0e0e" stroke-width=".21"/>
<path d="M53.1 37.6v2.6M53.1 38.9h2.5" fill="none" stroke="#262626" stroke-width=".25"/>
<circle cx="55.6" cy="38.9" r=".51" fill="#0e0e0e"/>
<circle cx="55.6" cy="38.9" r=".51" fill="none" stroke="#0e0e0e" stroke-width=".21"/>
<path d="M116.7 38.9h2.5M119.2 37.6v2.6" fill="none" stroke="#262626" stroke-width=".25"/>
<circle cx="116.7" cy="38.9" r=".51" fill="#0e0e0e"/>
<circle cx="116.7" cy="38.9" r=".51" fill="none" stroke="#0e0e0e" stroke-width=".21"/>
<text font-size="3.2" fill="#262626" x="81.1" y="80.2">RF&amp;IF</text>
<g font-size="2.5">
<text x="243.3" y="39.8">2</text>
<text x="243.4" y="37.3">1</text>
<text x="248.2" y="38.5">SIG</text>
<text x="248.2" y="41.1">GND</text>
<text x="253.6" y="39.8">GND</text>
<text x="261.2" y="38.5">3</text>
<text x="243.3" y="93.2">2</text>
<text x="243.4" y="90.7">1</text>
<text x="248.2" y="91.9">SIG</text>
<text x="248.2" y="94.5">GND</text>
<text x="253.6" y="93.2">GND</text>
<text x="261.2" y="91.9">3</text>
<text x="111.1" y="107.2">1</text>
<text x="111" y="109.8">2</text>
<text x="115.9" y="108.5">SIG</text>
<text x="115.9" y="111">GND</text>
<text x="121.4" y="109.8">GND</text>
<text x="128.9" y="108.5">3</text>
<text x="111.1" y="160.6">1</text>
<text x="115.9" y="161.9">SIG</text>
<text x="128.9" y="161.9">3</text>
<text x="111" y="163.2">2</text>
<text x="115.9" y="164.5">GND</text>
<text x="121.4" y="163.2">GND</text>
</g>
<g font-size="2.5" fill="#0e0e0e">
<text x="246.4" y="44.9">RF1</text>
<text x="246.4" y="98.3">RF2</text>
<text x="114.1" y="114.9">RF3</text>
<text x="114.1" y="168.3">RF4</text>
</g>
<g font-size="2.3">
<text x="37.9" y="11.7">1</text>
<text x="110.9" y="11.7">2</text>
<text x="184.1" y="11.7">3</text>
<text x="257.1" y="11.7">4</text>
<text x="3.9" y="33.3">A</text>
<text x="70.9" y="33.3">M8</text>
<text x="70.9" y="30.7">M7</text>
<text x="77.8" y="34.6">TX1A_N</text>
<text x="77.8" y="32">TX1A_P</text>
<text x="94.8" y="32">TX2A_N</text>
<text x="95.2" y="34.6">TX2A_P</text>
<text x="107.3" y="33.3">A8</text>
<text x="107.3" y="30.7">A7</text>
<text x="192.4" y="34.6">4</text>
<text x="192.4" y="32">6</text>
<text x="197.3" y="35.9">PRIMARY</text>
<text x="197.3" y="33.3">PRIMARY_DOT</text>
<text x="212.1" y="33.3">SECONDARY_DOT</text>
<text x="220.1" y="35.9">NOT_USED</text>
<text x="235.8" y="32">1</text>
<text x="235.8" y="34.6">2</text>
<text x="291.4" y="33.3">A</text>
<text x="69.7" y="40.9">M10</text>
<text x="70.9" y="38.4">M9</text>
<text x="77.8" y="39.7">TX1B_P</text>
<text x="95" y="39.7">TX2B_N</text>
<text x="107.3" y="40.9">A10</text>
<text x="107.3" y="38.4">A9</text>
<text x="192.5" y="37.1">5</text>
<text x="197.3" y="38.4">NOT_HAVE</text>
<text x="217.9" y="38.4">SECONDARY</text>
<text x="235.8" y="37.1">3</text>
<text x="71" y="47.3">M1</text>
<text x="77.8" y="42.2">TX1B_N</text>
<text x="95.4" y="42.2">TX2B_P</text>
<text x="107.3" y="47.3">A2</text>
<text x="70.9" y="49.8">M2</text>
<text x="77.8" y="51.1">RX1A_N</text>
<text x="77.8" y="48.6">RX1A_P</text>
<text x="94.7" y="51.1">RX2A_N</text>
<text x="95.1" y="48.6">RX2A_P</text>
<text x="107.3" y="49.8">A1</text>
<text x="71.4" y="54.9">H1</text>
<text x="72.2" y="57.4">J1</text>
<text x="77.8" y="58.7">RX1B_N</text>
<text x="77.8" y="56.2">RX1B_P</text>
<text x="94.8" y="56.2">RX2B_N</text>
<text x="95.2" y="58.7">RX2B_P</text>
<text x="107.3" y="54.9">F1</text>
<text x="107.3" y="57.4">E1</text>
<text x="71.4" y="65.1">K1</text>
<text x="71.7" y="62.6">L1</text>
<text x="77.8" y="63.8">RX1C_N</text>
<text x="94.8" y="63.8">RX2C_N</text>
<text x="107.3" y="62.6">D1</text>
<text x="107.3" y="65.1">C1</text>
<text x="70.9" y="70.2">M5</text>
<text x="77.8" y="71.5">TX_MON1</text>
<text x="77.8" y="66.4">RX1C_P</text>
<text x="92.8" y="71.5">AUXDAC1</text>
<text x="95.2" y="66.4">RX2C_P</text>
<text x="107.3" y="70.2">B3</text>
<text x="71.3" y="72.7">A5</text>
<text x="77.8" y="74">TX_MON2</text>
<text x="92.6" y="74">AUXDAC2</text>
<text x="93.7" y="76.5">AUXADC</text>
<text x="107.3" y="75.3">L5</text>
<text x="107.3" y="72.7">C3</text>
<text x="4" y="81.6">B</text>
<text x="291.5" y="81.6">B</text>
<text x="192.4" y="88">4</text>
<text x="192.4" y="85.4">6</text>
<text x="197.3" y="89.3">PRIMARY</text>
<text x="197.3" y="86.7">PRIMARY_DOT</text>
<text x="212.1" y="86.7">SECONDARY_DOT</text>
<text x="220.1" y="89.3">NOT_USED</text>
<text x="235.8" y="85.4">1</text>
<text x="235.8" y="88">2</text>
<text x="192.5" y="90.6">5</text>
<text x="197.3" y="91.8">NOT_HAVE</text>
<text x="217.9" y="91.8">SECONDARY</text>
<text x="235.8" y="90.6">3</text>
<text x="60.2" y="102">6</text>
<text x="103.5" y="102">1</text>
<text x="60.2" y="104.5">4</text>
<text x="60.2" y="107.1">5</text>
<text x="65" y="105.8">PRIMARY</text>
<text x="65" y="103.3">PRIMARY_DOT</text>
<text x="79.8" y="103.3">SECONDARY_DOT</text>
<text x="87.8" y="105.8">NOT_USED</text>
<text x="103.5" y="104.5">2</text>
<text x="103.5" y="107.1">3</text>
<text x="65" y="108.3">NOT_HAVE</text>
<text x="85.6" y="108.3">SECONDARY</text>
<text x="4" y="130">C</text>
<text x="291.5" y="130">C</text>
<text x="60.2" y="155.4">6</text>
<text x="103.5" y="155.4">1</text>
<text x="60.2" y="157.9">4</text>
<text x="60.2" y="160.5">5</text>
<text x="65" y="159.2">PRIMARY</text>
<text x="65" y="156.7">PRIMARY_DOT</text>
<text x="65" y="161.8">NOT_HAVE</text>
<text x="79.8" y="156.7">SECONDARY_DOT</text>
<text x="85.6" y="161.8">SECONDARY</text>
<text x="87.8" y="159.2">NOT_USED</text>
<text x="103.5" y="157.9">2</text>
<text x="103.5" y="160.5">3</text>
<text x="4" y="178.3">D</text>
<text x="201.9" y="178.3">Title</text>
<text x="291.4" y="178.3">D</text>
<text x="201.9" y="185.9">Size</text>
<text x="214.6" y="185.9">Number</text>
<text x="265.5" y="185.9">Revision</text>
<text x="203.2" y="189.7">A4</text>
<text x="201.9" y="193.5">Date:</text>
<text x="201.9" y="196.1">File:</text>
<text x="213.3" y="193.5">12/22/2025</text>
<text x="213.4" y="196.1">F:\A_TEST\..\AD936X_RF.SchDoc</text>
<text x="252.8" y="196.1">Drawn By:</text>
<text x="252.8" y="193.5">Sheet</text>
<text x="259.6" y="193.5">of</text>
<text x="37.9" y="199.9">1</text>
<text x="110.9" y="199.9">2</text>
<text x="184.1" y="199.9">3</text>
<text x="257.1" y="199.9">4</text>
</g>
<g font-size="2.3" fill="#262626">
<text x="15.2" y="28.2">VCC_1V3</text>
<text x="145.9" y="26.9">RX2A_N</text>
<text x="168.8" y="26.9">RX2A_L_N</text>
<text x="236.3" y="24.4">GND</text>
<text x="55.6" y="30.7">TX1A_P</text>
<text x="55.6" y="33.3">TX1A_N</text>
<text x="114.1" y="33.3">TX2A_P</text>
<text x="114.1" y="30.7">TX2A_N</text>
<text x="42.9" y="39.7">VCC_1V3</text>
<text x="119.7" y="39.7">VCC_1V3</text>
<text x="145.9" y="39.7">RX2A_P</text>
<text x="168.8" y="39.7">RX2A_L_P</text>
<text x="17.6" y="46">GND</text>
<text x="27.7" y="46">GND</text>
<text x="55.6" y="47.3">RX1A_P</text>
<text x="114.1" y="47.3">RX2A_P</text>
<text x="185.5" y="44.7">GND</text>
<text x="241.4" y="47.3">GND</text>
<text x="259.2" y="46">GND</text>
<text x="55.6" y="49.8">RX1A_N</text>
<text x="114.1" y="49.8">RX2A_N</text>
<text x="15.2" y="56.2">VCC_1V3</text>
<text x="146" y="61.3">VCC_1V3</text>
<text x="174.4" y="61.3">GND</text>
<text x="122.3" y="66.4">GND</text>
<text x="8.7" y="74">GND</text>
<text x="17.6" y="74">GND</text>
<text x="27.7" y="74">GND</text>
<text x="122.3" y="76.5">GND</text>
<text x="236.3" y="77.8">GND</text>
<text x="65.9" y="81.6">GND</text>
<text x="145.9" y="80.3">TX2A_N</text>
<text x="168.8" y="80.3">TX2A_L_N</text>
<text x="104.1" y="94.4">GND</text>
<text x="145.9" y="93.1">TX2A_P</text>
<text x="168.8" y="93.1">TX2A_L_P</text>
<text x="13.6" y="96.9">RX1A_N</text>
<text x="36.5" y="96.9">RX1A_L_N</text>
<text x="186.7" y="99.4">GND</text>
<text x="241.4" y="100.7">GND</text>
<text x="259.2" y="99.4">GND</text>
<text x="13.6" y="109.6">RX1A_P</text>
<text x="36.5" y="109.6">RX1A_L_P</text>
<text x="53.2" y="114.7">GND</text>
<text x="109.1" y="117.3">GND</text>
<text x="127" y="116">GND</text>
<text x="146" y="114.7">VCC_1V3</text>
<text x="174.4" y="114.7">GND</text>
<text x="13.7" y="131.2">VCC_1V3</text>
<text x="42.1" y="131.2">GND</text>
<text x="104.1" y="147.8">GND</text>
<text x="13.6" y="150.3">TX1A_N</text>
<text x="36.5" y="150.3">TX1A_L_N</text>
<text x="13.6" y="163">TX1A_P</text>
<text x="36.5" y="163">TX1A_L_P</text>
<text x="54.4" y="169.4">GND</text>
<text x="109.1" y="170.7">GND</text>
<text x="127" y="169.4">GND</text>
<text x="13.7" y="184.7">VCC_1V3</text>
<text x="42.1" y="184.7">GND</text>
</g>
<g font-size="2.3" fill="#0e0e0e">
<text x="163.5" y="24.6">C111</text>
<text x="195.5" y="29.5">T1</text>
<text x="22.3" y="35.6">C112</text>
<text x="32.5" y="35.6">C113</text>
<text x="163.5" y="31.8">18pF</text>
<text x="22.3" y="38.1">1uF</text>
<text x="32.5" y="38.1">100nF</text>
<text x="163.5" y="37.4">C114</text>
<text x="163.5" y="44.5">18pF</text>
<text x="195.5" y="42.2">TC1-1-13M+</text>
<text x="163.5" y="57.7">C115</text>
<text x="13.4" y="63.6">C116</text>
<text x="22.3" y="63.6">C117</text>
<text x="32.5" y="63.6">C118</text>
<text x="163.5" y="64.9">4.7uF</text>
<text x="13.4" y="66.1">100nF</text>
<text x="22.3" y="66.1">100nF</text>
<text x="32.5" y="66.1">100nF</text>
<text x="159.4" y="67.6">L6</text>
<text x="159.4" y="70.2">330nH</text>
<text x="163.5" y="78.1">C119</text>
<text x="195.5" y="82.9">T2</text>
<text x="163.5" y="85.2">18pF</text>
<text x="31.2" y="94.6">C121</text>
<text x="163.5" y="90.8">C120</text>
<text x="195.5" y="95.6">TC1-1-13M+</text>
<text x="31.2" y="101.7">18pF</text>
<text x="63.2" y="99.4">T3</text>
<text x="159.4" y="100.7">L7</text>
<text x="163.5" y="97.9">18pF</text>
<text x="31.2" y="107.3">C122</text>
<text x="159.4" y="103.3">330nH</text>
<text x="63.2" y="112.1">TC1-1-13M+</text>
<text x="163.5" y="111.1">C123</text>
<text x="31.2" y="114.4">18pF</text>
<text x="163.5" y="118.3">4.7uF</text>
<text x="31.2" y="127.7">C124</text>
<text x="27.1" y="137.6">L8</text>
<text x="31.2" y="134.8">4.7uF</text>
<text x="27.1" y="140.1">330nH</text>
<text x="31.2" y="148">C125</text>
<text x="31.2" y="155.2">18pF</text>
<text x="63.2" y="152.9">T4</text>
<text x="31.2" y="160.7">C126</text>
<text x="31.2" y="167.9">18pF</text>
<text x="63.2" y="165.6">TC1-1-13M+</text>
<text x="27.1" y="170.7">L9</text>
<text x="27.1" y="173.2">330nH</text>
<text x="31.2" y="181.1">C127</text>
<text x="31.2" y="188.2">4.7uF</text>
</g>
<g font-size="1.9" fill="#1c1c1c">
<text x="76" y="25.8">U7A</text>
<text x="83.6" y="84.3">AD9363BBCZ</text>
</g>
</svg>
